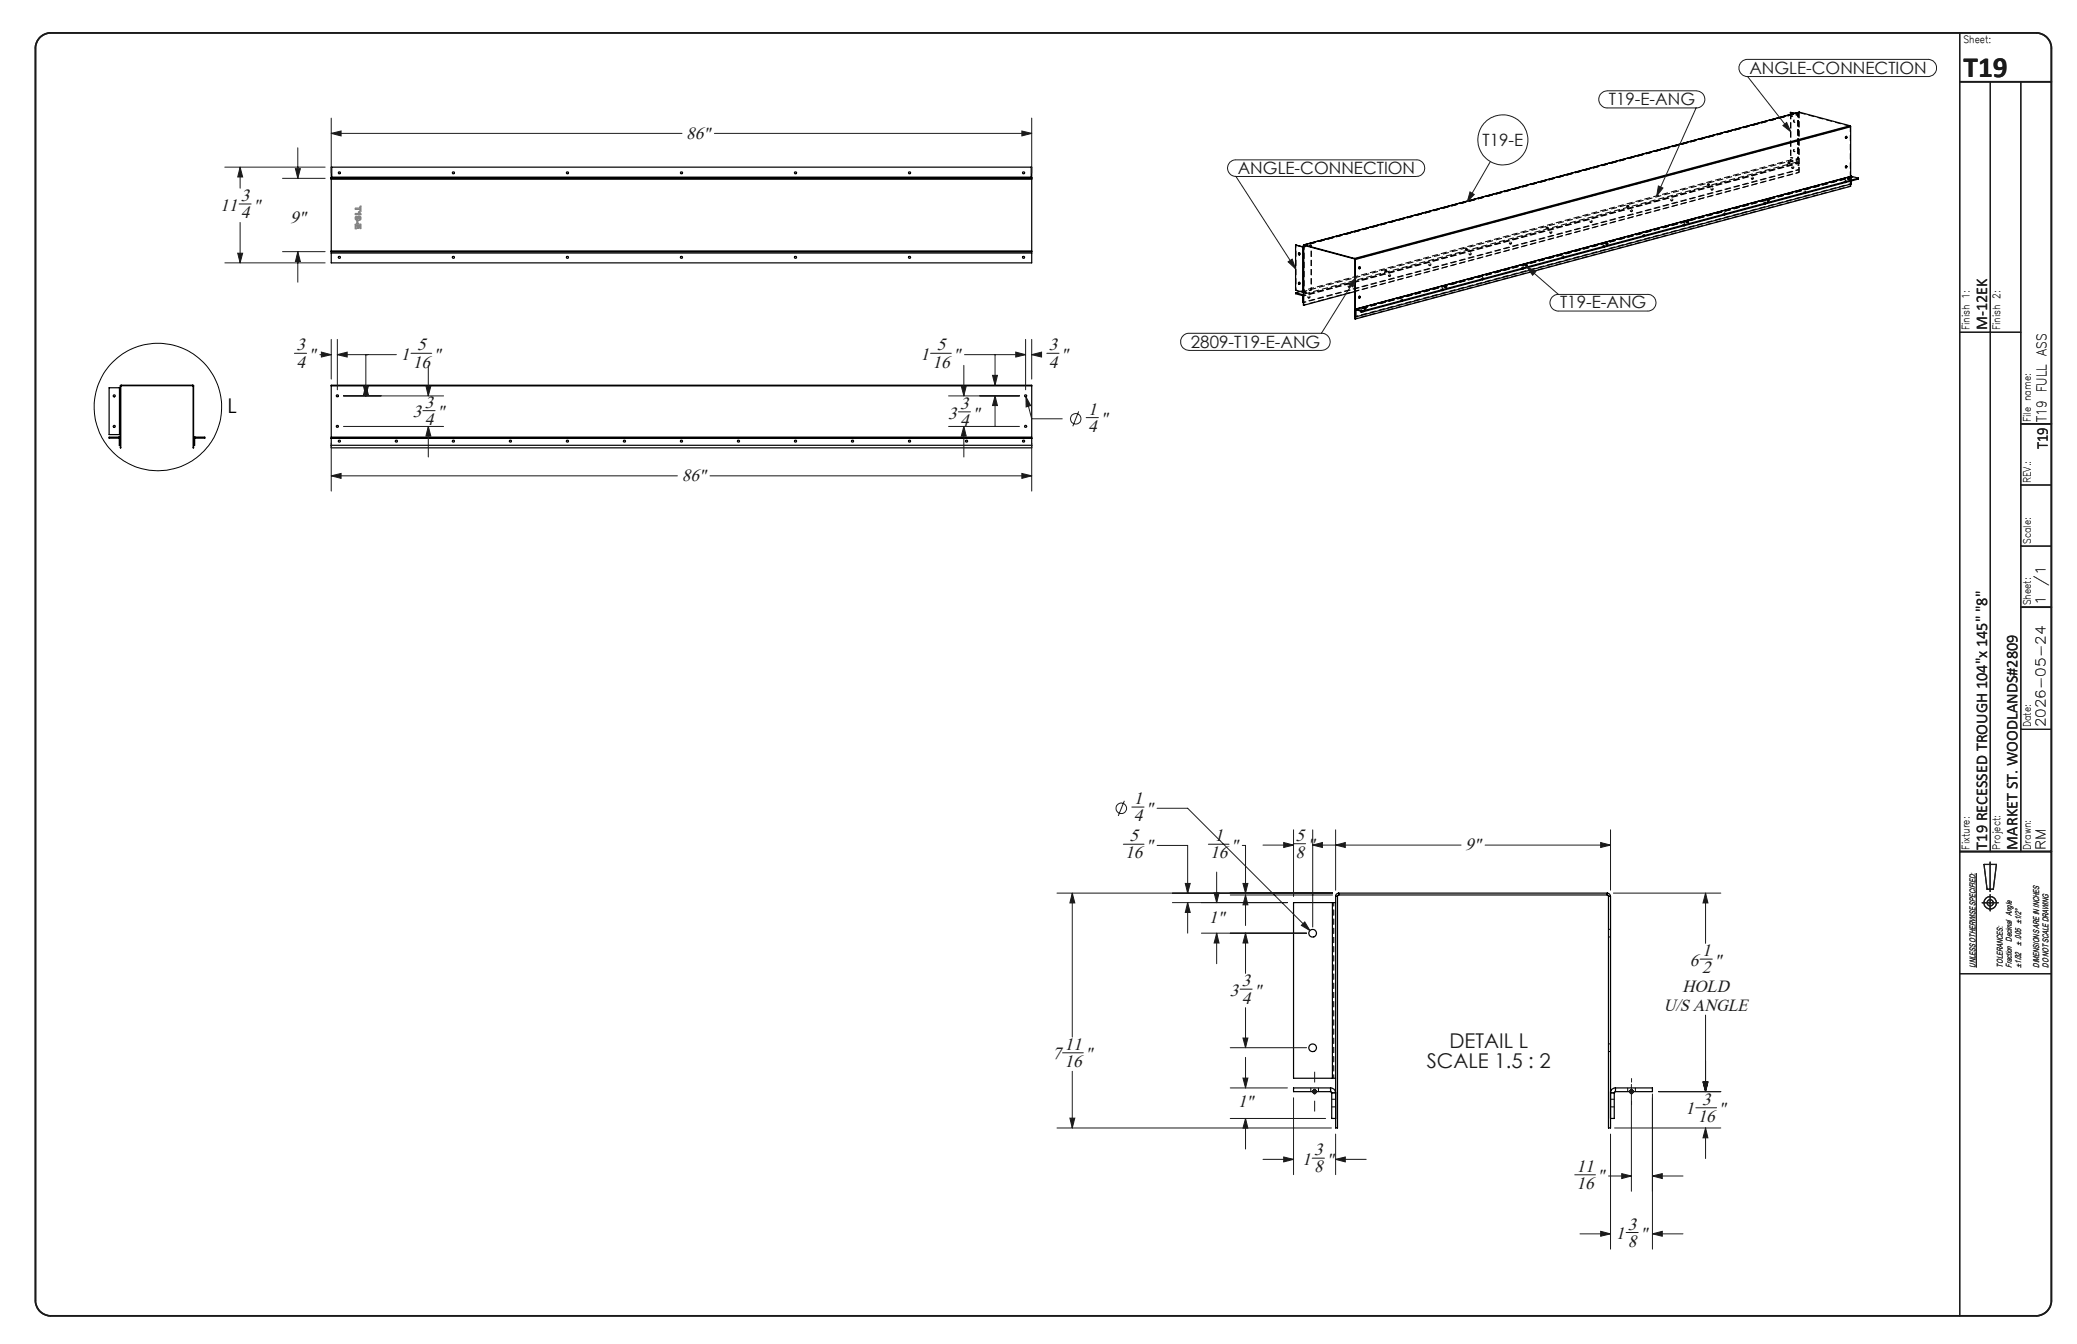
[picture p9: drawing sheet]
<svg xmlns="http://www.w3.org/2000/svg" width="432mm" height="279mm" viewBox="0 0 432 279" stroke-linecap="round" stroke-linejoin="round" font-family="sans-serif">
<g fill="none" stroke="#191924" stroke-width=".21">
<path d="M332.7 19.6l.1-.1a1.82 1.82 0 0 1 1.4-.6h18.4a1.78 1.78 0 0 1 1.8 1.8 1.78 1.78 0 0 1-1.8 1.7h-18.4a1.81 1.81 0 0 1-1.5-2.8zM361.8 13.1a1.78 1.78 0 0 1 1.5-.8h37.5a1.78 1.78 0 0 1 1.8 1.8 1.78 1.78 0 0 1-1.8 1.8h-37.5a1.81 1.81 0 0 1-1.5-2.8zM363.3 15.9l9 11.5M46.7 34.7h20.9M49.9 34.7l.5 2.1h-1zM49.9 34.7v4.4M58.7 37.1h8.9M61.4 35.1h1l-.5 2zM61.9 30.7v6.4M68.9 27.7l2-.5v1.1zM68.9 24.6v11.4M68.9 27.7h72.9"/>
<path d="M148.5 27.7h66M212.4 27.2l2.1 .5-2.1 .6zM214.5 24.6v11.4M255.7 33.7l1.1-.5h37.7a1.73 1.73 0 0 1 1.7 1.8 1.73 1.73 0 0 1-1.7 1.7h-37.6a1.75 1.75 0 0 1-1.6-1.1 1.75 1.75 0 0 1 .4-1.9zM256.9 36.7l12.4 19.2M305.6 39.9l.9 .5-1.5 1.5zM309.8 33.6l-4.8 8.3M344.8 38.7l.9 .4-1.3 1.6zM352.6 22.4l-8.2 18.3M370.7 26.1l.7-.6 .9 1.9zM46.7 54.6h20.9M49.4 52.6h1l-.5 2z"/>
<path d="M49.7 42.4h2.5M49.9 46.2v8.4M58.7 52.3h8.9M61.9 52.3l.5 2.1h-1zM61.9 52.3v6.4M267.8 54.4l.8-.5 .7 2zM280.4 59.1l1.5-1.4-.6 2zM281.9 57.7l-7.2 11.6M317.4 55.5l1.9 .9-.7 .8zM317.4 55.5l6.6 5.7M61.2 73.4h2.5M66.5 73.7h2.4"/>
<path d="M66.8 73.2l2.1 .5-2.1 .5zM68.9 70.6v8.2M70.1 73.7l2.1-.5v1zM70.1 70.6v10.4M70.1 73.7h12.3M76.1 73.7v8.6M85.4 73.4h4.3M89 76v6.3M193.5 73.4h4.3M200.4 76v6.3M200.5 73.7h12.7M206.3 78h1.1l-.5 2.1z"/>
<path d="M206.9 73.7v6.4M211.2 73.2l2 .5-2 .5zM213.2 70.6v10.4M214.5 73.7l2-.5v1zM214.5 73.7h1.9M214.5 70.6v8.2M217.6 73.4h2.6M246 69.8l1-.5h27.7a1.78 1.78 0 0 1 1.8 1.8 1.78 1.78 0 0 1-1.8 1.7h-27.5a1.78 1.78 0 0 1-1.6-1.1 1.78 1.78 0 0 1 .4-1.9zM322.7 61.8a1.63 1.63 0 0 1 1.3-.6h18.5a1.73 1.73 0 0 1 1.8 1.7 1.73 1.73 0 0 1-1.8 1.8h-18.5a1.73 1.73 0 0 1-1.6-1 1.73 1.73 0 0 1 .3-1.9zM68.9 98.9l2-.5v1zM68.9 92.1v10M68.9 98.9h71.9"/>
<path d="M71.4 82.3h20.8M71.4 88.7h20.8M75.6 80.3h1l-.5 2zM76.1 80.1l.5 2h-1zM87.9 85.4h2.6M88.5 80.3h1.1l-.6 2zM89 88.7l.6 2h-1.1zM89 88.7v6.3M147.6 98.9h66.9M197.2 82.3h14.7M197.2 88.7h14.7M199.2 85.6h2.6"/>
<path d="M199.8 80.3h1.1l-.5 2zM200.4 88.7l.5 2h-1.1zM200.4 88.7v6.3M206.9 82.3l.5 2h-1.1zM206.9 82.3v6.4M212.4 98.4l2.1 .5-2.1 .5zM213.3 82.5l1 1.8-1 .3zM213.3 82.5l1.2 4.6h6.3M214.5 92.1v10M224.3 85.5l-1.3 3.1M225.8 86.8h2.6M233.5 175.5h4.3"/>
<path d="M233.8 166.5l-1.3 3.1M235.3 167.8h2.5M240.6 175.8h6.3v9.9M240.6 168h6.3l25.4 25.5M251.2 175.5h4.3M258.3 175.8h.6v9.9M262.6 175.7h6.3M266.9 175.2l2 .5-2 .5zM268.9 175.4h2.5M268.9 172.5v13.9M272.9 175.7l2-.5v1zM272.9 175.7h30.8"/>
<path d="M272.9 172.5v20.2M277.7 175.7l2-.5v1zM277.7 172.5v12.6M308.8 175.7h26M332.8 175.2l2 .5-2 .5zM334.8 172.5v12.6M219.7 185.7h57.3M222.9 185.7l.5 2h-1zM222.9 185.7v29.9M243.7 187.6h24M246.4 183.7h1l-.5 2zM246.9 187.6l.5 2.1h-1z"/>
<path d="M246.9 187.6v6.4M249.8 194h21.8M252.4 185.6h1l-.5 2zM252.9 194l.5 2h-1zM252.9 181.3v6.3M252.9 194v6.3M255.8 186.1h21.2M258.4 183.7h1l-.5 2zM258.9 186.1l.5 2h-1zM258.9 194l.5 2h-1zM258.9 186.1v6.3M258.9 194v8.4"/>
<path d="M271.3 191.7l1 1.8-1.8-1.1zM335.4 185.7h22.4M353.4 199.4h2.6M354.6 185.7l.5 2h-1.1zM354.6 185.7v10.4M410.9 181.5v19.6M220.9 218.9h4.3M255.8 217.8h15.8M257.8 205.6h2.5M258.4 215.8h1l-.5 2zM258.9 209.5v8.3M258.9 219.8v6.4"/>
<path d="M354.6 211v15.9M219.7 234.5h57.1M222.4 232.4h1l-.5 2.1zM222.9 222.7v11.8M255.8 226.2h11.9M255.8 232.5h19.8M258.4 224.1h1l-.5 2.1zM258.9 232.5l.5 2h-1zM258.9 232.5v6.4M268.9 228.2v16M277.7 235.8v8.4M334.8 235.8v23.9"/>
<path d="M335.7 234.5h22.1M339.2 225.4v22.2M343.5 227.4v32.3M344.8 226.9h13M352.6 230.3h4.3M354 224.9h1.1l-.5 2zM354.6 234.5l.5 2h-1.1zM354.6 234.5v6.3M262.6 241h6.3M266.9 240.5l2 .5-2 .5zM272.8 240.8h2.5M277.7 241l2-.5v1z"/>
<path d="M277.7 241h6.3M327.4 244.2h4.3M328.5 256.5h6.3M332.8 256l2 .5-2 .5zM334.4 244.5h4.8M337.1 244l2.1 .5-2.1 .5zM338.1 256.2h2.5M343.5 256.5l2.1-.5v1zM343.5 244.5l2.1-.5v1zM343.5 256.5h6.4M343.5 244.5h6.4"/>
<circle cx="312.4" cy="29.1" r="5.2"/>
<circle cx="223.6" cy="87.1" r="1.08"/>
<circle cx="233.1" cy="168.1" r="1.09"/>
</g>
<g fill="none" stroke="#191924" stroke-width=".25">
<path d="M407.4 6.8v266.7M413.8 17v160M420.1 17v160M407.4 69.1h12.7M420.1 113.5h6.4M420.1 100.8h6.4M420.1 151.6h6.4M407.4 177h19.1M412.5 179.7h2.5l-.6 5.2h-1.3zM413.7 179.2v6.1M412.1 187.7h3.3M413.7 186v3.4"/>
<path d="M407.4 202.4h19.1"/>
<circle cx="413.7" cy="187.7" r=".66"/>
<circle cx="413.8" cy="187.7" r="1.29"/>
</g>
<path d="M8.2 7.9a3.3 3.3 0 0 1 2.3-1.1h412.8a3.2 3.2 0 0 1 3.2 3.2v260.4a3.2 3.2 0 0 1-3.2 3.1h-412.8a3.2 3.2 0 0 1-3.1-3.1v-260.4a3.2 3.2 0 0 1 .8-2.1zM407.4 17h19.1M420.1 88.1h6.4M420.1 126.2h6.4M407.4 177h19.1" fill="none" stroke="#191924" stroke-width=".35"/>
<g fill="none" stroke="#000" stroke-width=".21" stroke-dasharray="1.3 .6" stroke-dashoffset=".7" stroke-linecap="butt">
<path d="M372.2 33.6v-9.4M372.3 33.4l-103 27.6M372.3 33.6v-9.4M373.8 33.8l-103 27.6M373.8 33.2v-9.4M373.8 33.9l-103 27.6M373.8 35.3l-103 27.6M373.8 33.9v1.4M373.8 33.1v-9.3M373.9 33.2v-9.4M374 34l-103 27.5M374 34v1.3"/>
<path d="M374 35.3l-103 27.6M374 23.4l-103 27.6M374 35.8l-103 27.6M374 23.5l-102.8 27.5M374.1 23.4l-103 27.6M384.6 26.2l-103 27.6M384.7 26.3l-103 27.6M384.7 38.7l-103 27.6M384.7 36.8v1.4M384.9 36.8l-103 27.6M269.4 50.9v9.4M270.9 51.3v9.4"/>
<path d="M271 51.3v9.4M271.1 51.3v9.4M272.6 50.9v9.4M281.8 64.4l102.9-27.6M281.8 65.8l102.9-27.6M282 64.4l102.9-27.6M282 64.4l102.9-27.5"/>
</g>
<g fill="none" stroke="#000" stroke-width=".21" stroke-dasharray="1.3 .6" stroke-linecap="butt">
<path d="M355 38.3v.2M355.4 38.5v-.2M355.8 39.5h.2M356.1 39.1h-.2M364.2 37.2l.1 .1M364.4 36.9l-.1-.1M371.7 33.8v.2M372.2 34v-.2M372.2 24.2h.1M372.2 33.6h.1M372.2 24.2v-.4M372.3 32.7l-.1 .1"/>
<path d="M372.6 35h.1M372.8 34.6h-.1M373 25h-.1M373 31.1h-.1M373 25.4h.1M373 31.5h.1M373.8 33.6l.2 .4M373.8 33.8v.1M373.8 33.6v.2M373.8 33.9l.2 .1M373.8 35.3h.2M373.8 33.1v.1"/>
<path d="M374 23.4v-.1M374 23.5l.1-.1M374 23.5v-.1M374.1 23.3v.1M375.4 39.8l-.2-.1M383.5 37.9l.1 .1M383.5 37.8l.1 .2M383.7 28.7l.1 .1M383.7 34.9h.1M383.7 37.5h-.1M383.8 28.3l-.2 .2 .2 .2M383.8 34.4l-.2 .3 .2 .2"/>
<path d="M383.9 28.3h-.1M383.9 34.5l-.1-.1M384.2 37.1v.2M384.6 37.3v-.2M384.6 26.2l.1 .1M384.6 26.2v-.1M384.7 36.8l.2 .1M384.9 36.6l-.2 .2M384.9 38.2h-.2M384.9 36.8v.1M384.9 36.8v-.2M270.1 52.5l-.1 .1"/>
<path d="M270.1 58.7h-.1M270.1 53h.1M270.1 59.1h.1M271 51.4l.1-.1M271 51.3h.1M280.4 59.7h.1M280.6 59.3h-.1M282.5 55.8l.1 .1M282.6 55.4l-.2 .2 .2 .2M282.7 55.5l-.1-.1M287.9 56.2v.2M288.3 56.4v-.2"/>
<path d="M288.7 57.4l.2 .1M289 57.1l-.1-.1M297.1 55.2h.2M297.4 54.8h-.2M299.9 60h-.1M300.3 59.6v.2M300.8 59.8v-.2M304.7 51.7v.3M305.1 52v-.3M305.5 52.9l.2 .1M305.8 52.6l-.2-.1M308.1 58.1l.1 .1"/>
<path d="M308.1 58l.1 .2M308.3 57.8l-.1-.1M313.9 50.7h.1M314.2 50.3h-.2M316.4 55.9h.2M316.5 55.8l.1 .1M316.7 55.5h-.2M317.1 55.1v.2M317.5 55.3v-.2M321.4 47.3v.2M321.9 47.5v-.2M322.3 48.5h.1"/>
<path d="M322.5 48.1l-.1-.1M324.8 53.6l.2 .1M324.9 53.5l.1 .2M325.1 53.3l-.2-.1M330.7 46.2l.1 .1M330.9 45.8h-.1M333.2 51.4h.2M333.3 51.3l.1 .1M333.5 51h-.2M333.9 50.6v.2M334.3 50.8v-.2M338.2 42.8v.2"/>
<path d="M338.6 43v-.2M339 44h.2M339.3 43.6h-.2M341.6 49.1l.1 .1M341.6 49l.1 .2M341.8 48.8l-.1-.1M347.4 41.7l.2 .1M347.7 41.4l-.2-.1M350 46.9h.1M350 46.8l.1 .1M350.2 46.5h-.1M350.6 46.1v.2"/>
<path d="M351.1 46.3v-.2M358.3 44.6l.2 .1M358.4 44.5l.1 .2M358.6 44.3l-.1-.1M366.7 42.4h.2M366.8 42.3l.1 .1M367 42h-.2M367.4 41.6v.2M367.8 41.8v-.2M375.1 40.2h.2M375.2 40l.1 .2M269.3 60.3h.1"/>
<path d="M270.9 60.7h.1M271 60.7h.1M271.1 60.7h-.1M271.2 60.7v.2M271.6 60.9v-.2M272 61.9l.1 .1M272.2 61.6l-.1-.1M282.5 62h.1M282.6 61.6l-.2 .2 .2 .2M282.7 61.6h-.1M282.9 64.9h.2M283.1 64.6v.1"/>
<path d="M283.2 64.5l-.2-.1M283.2 64.8v-.3l-.2 .2M283.6 64.1v.2M284 64.3v-.2M291.3 62.6l.1 .1M291.3 62.5l.1 .2M291.6 62.2h-.2M299.7 60.4h.1M299.7 60.2l.1 .2M23.7 90.8v.3M24.1 91.1v-.3M24.8 90.8v.3"/>
<path d="M24.8 91.1h.2M24.8 91.9h.2M25 91.5h-.2M25.1 80.2h-.1M25.2 80v.2M40.1 80.2v-.2M40.2 82.5h.1M40.2 88.8h.1M40.3 91.1h.2M40.3 80.2h-.1M40.3 91.9h.2M40.3 82.1h-.1"/>
<path d="M40.3 88.4h-.1M40.5 91.5h-.2M40.6 91.1v-.3M41.2 90.8v.3M41.7 91.1v-.3M278.1 186.3h-.4M278.3 185.7v.4M334.2 186.1v-.4M334.4 194.8h.4M334.8 186.3h-.4M334.8 193.2h-.4M334.4 218.6h.4"/>
<path d="M334.8 217h-.4"/>
</g>
<g fill="none" stroke="#000" stroke-width=".21" stroke-dasharray="1.3 .6" stroke-dashoffset=".4" stroke-linecap="butt">
<path d="M372.3 24.2v-.8M373 23.6l.8 .2M373.1 23.6l.7 .2M383.7 37.9l.1-.1a.17 .17 0 0 0 0-.2 .17 .17 0 0 0-.2 0 .17 .17 0 0 0-.1 .2M384.9 36.9v.7M308.3 58.1h.1a.17 .17 0 0 0 0-.3 .17 .17 0 0 0-.2 0 .17 .17 0 0 0-.1 .2M316.7 55.9l.1-.1a.17 .17 0 0 0 0-.2 .17 .17 0 0 0-.2-.1 .17 .17 0 0 0-.1 .3M325.1 53.6a.17 .17 0 0 0 .1-.3 .17 .17 0 0 0-.3 0 .17 .17 0 0 0 0 .2M333.5 51.4v-.1a.17 .17 0 0 0 .1-.2 .17 .17 0 0 0-.3-.1 .17 .17 0 0 0 0 .3M341.8 49.1h.1a.17 .17 0 0 0 0-.3 .17 .17 0 0 0-.2 0 .17 .17 0 0 0-.1 .2M350.2 46.9l.1-.1a.17 .17 0 0 0 0-.2 .17 .17 0 0 0-.2-.1 .17 .17 0 0 0-.1 .3M358.6 44.7l.1-.1a.17 .17 0 0 0 0-.3 .17 .17 0 0 0-.2 0 .17 .17 0 0 0-.1 .2"/>
<path d="M367 42.4v-.1a.17 .17 0 0 0 .1-.2 .17 .17 0 0 0-.2 0 .17 .17 0 0 0-.1 .2M375.4 40.2v-.1a.17 .17 0 0 0 .1-.2 .17 .17 0 0 0-.3-.1 .17 .17 0 0 0 0 .2M283 64.8l-.2-.1a.16 .16 0 0 1 .1-.2 .16 .16 0 0 1 .2 .1M291.6 62.6v-.1a.17 .17 0 0 0 0-.2 .17 .17 0 0 0-.2 0 .17 .17 0 0 0-.1 .2M299.9 60.4l.1-.1a.17 .17 0 0 0 0-.2 .17 .17 0 0 0-.2-.1 .17 .17 0 0 0-.1 .2M272.5 226.1v.8M274.1 226.9v-.8M276.6 226.1v.8M276.9 227.2h.8M276.9 230.1h.8M277.7 228.5h-.8M334.8 227.2h.8"/>
<path d="M334.8 230.1h.8M335.6 228.5h-.8M335.9 226.9v-.8M338.4 226.1v.8M340 226.9v-.8"/>
</g>
<g fill="none" stroke="#000" stroke-width=".21" stroke-dasharray="1.3 .6" stroke-dashoffset=".5" stroke-linecap="butt">
<path d="M355 38.5h.4h-.4M355.3 38.2l-.3 .1 .3-.1M371.8 34h.4h-.4M372.1 33.7l-.4 .1 .4-.1M374 35.8l-92.3 24.8M384.5 37.3h-.3h.3M288 56.5l.3-.1-.3 .1M288.3 56.2h-.4h.4M300.7 59.7l-.4 .1 .4-.1M304.7 52l.4-.1-.4 .1M305 51.7l-.3 .1 .3-.1M317.5 55.2l-.4 .1 .4-.1"/>
<path d="M321.5 47.5h.4h-.4M321.8 47.2l-.4 .1 .4-.1M334.2 50.7l-.3 .1 .3-.1M338.3 43h.3h-.3M338.6 42.7l-.4 .1 .4-.1M351 46.3h-.4h.4M367.8 41.8h-.4h.4M271.2 61l.4-.1-.4 .1M271.5 60.7h-.3h.3M283.9 64.2l-.3 .1 .3-.1M24.9 90.3v-9.7M24.9 80.6v9.7"/>
<path d="M277 187.6v36.6M277.3 187.6v36.6M277 224.2v-36.6"/>
</g>
<g fill="none" stroke="#000" stroke-width=".21" stroke-dasharray="1.3 .6" stroke-dashoffset=".6" stroke-linecap="butt">
<path d="M355.9 39.4a.16 .16 0 0 0 .2 .1 .16 .16 0 0 0 0-.3 .16 .16 0 0 0-.2 .1v.1M356 39.2a.18 .18 0 0 1-.1 .3 .18 .18 0 0 1-.2-.2 .18 .18 0 0 1 .1-.2h.1l.1 .1M364.2 37.1v.1a.16 .16 0 0 0 .3 0 .16 .16 0 0 0 0-.2 .16 .16 0 0 0-.3 0v.1M364.4 37a.18 .18 0 0 1-.1 .2 .18 .18 0 0 1-.3-.1 .18 .18 0 0 1 .2-.2l.1-.1 .1 .2M372.6 34.9a.16 .16 0 0 0 .3 .1 .16 .16 0 0 0 0-.3 .16 .16 0 0 0-.3 .1v.1M372.8 34.7a.18 .18 0 0 1-.1 .3 .18 .18 0 0 1-.3-.1 .18 .18 0 0 1 .1-.3h.2l.1 .1M373 25h-.1a.21 .21 0 0 0-.1 .4 .21 .21 0 0 0 .4-.1 .21 .21 0 0 0-.2-.3M373 31.1h-.1a.21 .21 0 0 0-.1 .4 .21 .21 0 0 0 .4-.1 .21 .21 0 0 0-.2-.3M373.1 25h-.1a.21 .21 0 0 0-.1 .3 .21 .21 0 0 0 .4 0 .21 .21 0 0 0-.2-.3M373.1 31.1h-.1a.21 .21 0 0 0-.1 .4 .21 .21 0 0 0 .4-.1 .21 .21 0 0 0-.2-.3M375.3 39.9a.18 .18 0 0 1-.1 .2 .18 .18 0 0 1-.2-.1 .18 .18 0 0 1 .1-.2h.1l.1 .1M383.7 37.7a.18 .18 0 0 1-.1 .2 .18 .18 0 0 1-.3-.1 .18 .18 0 0 1 .2-.3h.1l.1 .2"/>
<path d="M280.4 59.6a.16 .16 0 0 0 .3 .1 .16 .16 0 0 0 0-.3 .16 .16 0 0 0-.3 .1v.1M280.6 59.4a.18 .18 0 0 1-.1 .3 .18 .18 0 0 1-.3-.1 .18 .18 0 0 1 .1-.3h.2l.1 .1M288.8 57.3v.1a.16 .16 0 0 0 .3 0 .16 .16 0 0 0 0-.2 .16 .16 0 0 0-.3 0v.1M289 57.2a.18 .18 0 0 1-.2 .2 .18 .18 0 0 1-.2-.1 .18 .18 0 0 1 .1-.2l.2-.1 .1 .2M297.2 55.1a.16 .16 0 0 0 .2 .1 .16 .16 0 0 0 0-.3 .16 .16 0 0 0-.2 .1v.1M297.3 54.9a.18 .18 0 0 1-.1 .3 .18 .18 0 0 1-.2-.1 .18 .18 0 0 1 .1-.3h.2v.1M305.6 52.8v.1a.16 .16 0 0 0 .2 0 .16 .16 0 0 0 0-.2 .16 .16 0 0 0-.2 .1M305.7 52.7a.18 .18 0 0 1-.1 .2 .18 .18 0 0 1-.2-.1 .18 .18 0 0 1 .1-.2l.1-.1 .1 .2M308.3 57.9a.18 .18 0 0 1-.2 .2 .18 .18 0 0 1-.2-.1 .18 .18 0 0 1 .1-.2l.2-.1 .1 .2M313.9 50.6h.1a.16 .16 0 0 0 .2 .1 .16 .16 0 0 0 0-.3 .16 .16 0 0 0-.2 .1l-.1 .1M314.1 50.5a.18 .18 0 0 1-.1 .2 .18 .18 0 0 1-.3-.1 .18 .18 0 0 1 .2-.3h.1l.1 .2M316.6 55.6a.18 .18 0 0 1-.1 .3 .18 .18 0 0 1-.2-.2 .18 .18 0 0 1 .1-.2h.2v.1"/>
<path d="M322.3 48.3v.1a.16 .16 0 0 0 .3 .1 .16 .16 0 0 0 0-.3 .16 .16 0 0 0-.3 .1M322.5 48.2a.18 .18 0 0 1-.1 .2 .18 .18 0 0 1-.3-.1 .18 .18 0 0 1 .2-.2h.1l.1 .1M325 53.4a.18 .18 0 0 1-.1 .2 .18 .18 0 0 1-.2-.1 .18 .18 0 0 1 .1-.2l.1-.1 .1 .2M330.7 46.1v.1a.16 .16 0 0 0 .3 0 .16 .16 0 0 0 0-.2 .16 .16 0 0 0-.3 0v.1M330.9 46a.18 .18 0 0 1-.2 .2 .18 .18 0 0 1-.2-.1 .18 .18 0 0 1 .1-.3h.2l.1 .2M333.4 51.1a.18 .18 0 0 1-.1 .3 .18 .18 0 0 1-.2-.1 .18 .18 0 0 1 .1-.3h.1l.1 .1M339.1 43.8v.1a.16 .16 0 0 0 .3 .1 .16 .16 0 0 0 0-.3 .16 .16 0 0 0-.3 .1M339.2 43.7a.18 .18 0 0 1-.1 .3 .18 .18 0 0 1-.2-.2 .18 .18 0 0 1 .1-.2h.2v.1M341.8 48.9a.18 .18 0 0 1-.1 .2 .18 .18 0 0 1-.3-.1 .18 .18 0 0 1 .2-.2l.1-.1 .1 .2M347.5 41.6v.1a.16 .16 0 0 0 .2 0 .16 .16 0 0 0 0-.2 .16 .16 0 0 0-.2 0v.1M347.6 41.5a.18 .18 0 0 1-.1 .2 .18 .18 0 0 1-.2-.1 .18 .18 0 0 1 .1-.2l.1-.1 .1 .2M350.2 46.6a.18 .18 0 0 1-.1 .3 .18 .18 0 0 1-.3-.1 .18 .18 0 0 1 .1-.3h.2l.1 .1"/>
<path d="M358.6 44.4a.18 .18 0 0 1-.2 .2 .18 .18 0 0 1-.2-.1 .18 .18 0 0 1 .1-.2l.2-.1 .1 .2M366.9 42.2a.18 .18 0 0 1-.1 .2 .18 .18 0 0 1-.2-.1 .18 .18 0 0 1 .1-.3h.2v.2M272 61.8v.1a.16 .16 0 0 0 .3 0 .16 .16 0 0 0 0-.2 .16 .16 0 0 0-.3 0v.1M272.2 61.7a.18 .18 0 0 1-.1 .2 .18 .18 0 0 1-.3-.1 .18 .18 0 0 1 .2-.2l.1-.1 .1 .2M291.5 62.4a.18 .18 0 0 1-.1 .2 .18 .18 0 0 1-.3-.1 .18 .18 0 0 1 .2-.2l.1-.1 .1 .2M299.9 60.1a.18 .18 0 0 1-.1 .3 .18 .18 0 0 1-.3-.2 .18 .18 0 0 1 .2-.2h.1l.1 .1"/>
</g>
<g fill="none" stroke="#000" stroke-width=".21" stroke-dasharray="1.3 .6" stroke-dashoffset=".8" stroke-linecap="butt">
<path d="M372.2 32.8l1.6 .4M372.3 33.2l1.5 .4M372.3 33.4l1.5 .4M372.3 32.7l1.5 .4M373.8 23.8l-1.6 .4M373.8 33.2l-1.6 .4M373.8 33.2l-1.5 .4M373.8 23.8l-1.5 .4M384.7 36.7v1.6M386.4 37.2l-1.5-.4M271 51.3l1.6-.4M271.1 51.3l1.5-.4"/>
<path d="M269.4 60.3l1.5 .4M271 60.7l1.6-.4M271.1 60.7l1.5-.4"/>
</g>
<path d="M372.3 33.2l-102 27.4M374 35.8v-12.4M374 35.8v-12.3M384.7 26.3v12.4" fill="none" stroke="#000" stroke-width=".21" stroke-dasharray="1.3 .6" stroke-dashoffset=".2" stroke-linecap="butt"/>
<path d="M374.1 23.4l10.5 2.8" fill="none" stroke="#000" stroke-width=".21" stroke-dasharray="1.3 .6" stroke-dashoffset="-.1" stroke-linecap="butt"/>
<path d="M270.1 52.6l.2 .1-.1 .3M270.1 58.7l.2 .1-.1 .3" fill="none" stroke="#000" stroke-width=".21" stroke-dasharray="1.3 .6" stroke-dashoffset=".3" stroke-linecap="butt"/>
<path d="M373.8 33.6l-102.8 27.6" fill="none" stroke="#000" stroke-width=".21" stroke-dasharray="1.3 .6" stroke-dashoffset="-.2" stroke-linecap="butt"/>
<g fill="none" stroke="#000" stroke-width=".25">
<path d="M68.9 36.9v.2M68.9 37.1v.2M68.9 36.9v.2l.1-.1M68.9 36.9v-2.2h145.6v2.2M68.9 37.3v14.9M68.9 37.1h145.6M68.9 37.3h145.6M68.9 36.9h.1M69 36.9v.1M69 34.7v2.2M69 36.8h145.4M69 37h2.2v.1"/>
<path d="M214.3 37h-2.1v.1M214.4 36.9l-.1 .1M214.4 36.9h.1M214.4 34.7v2.2M214.5 36.9v.2M214.5 37.1v.2M214.5 36.9l-.1 .2-.1-.1M214.5 37.3v14.9M372.2 23.4v.4M372.2 23.4l.8 .2M372.2 23.4l.9 .2M374 23.3h.1"/>
<path d="M374.1 23.3l-103.1 27.6M374.1 23.3l10.5 2.8M383.7 37.9l-.1 .1M383.9 28.4l-.1 .4M383.9 34.5l-.1 .4M384.1 37.1h.5zM384.6 26.1l.1 .3M384.6 26.1l-103 27.6M384.7 26.4l-102.9 27.5M384.7 26.4v10.3M384.7 38.3v.4l-102.9 27.6M384.9 37.6v.6l-103 27.7"/>
<path d="M384.9 36.7l-103 27.5M384.9 36.7l1.5 .3M386.4 37v.2l-103 27.6M386.4 37l-103 27.6M68.9 52.3v.3M68.9 52.2v.1M68.9 52.6v2h145.6v-2M68.9 52.6h145.6M68.9 52.2h145.6M68.9 52.3h145.6M214.5 52.3v.3M214.5 52.2v.1"/>
<path d="M269.3 50.9v9.4l1.6 .4M269.3 50.9l1.6 .5M269.3 50.9l1.6 .4M270.1 52.6l.1 .4M270.1 58.7l.1 .4M270.9 51.4v9.3M270.9 51.3v.1M271 51v12.5M271 51v.1M271 51.1v12.4M271.1 50.9l-.1 .1M271.1 51l-.1 .1"/>
<path d="M271.1 50.9l10.5 2.8M271.1 51l10.5 2.8M271.1 50.9v.1M271.2 51l-.2 .1M281.6 53.7l.2 .2M281.6 53.8l.1 .1M281.6 53.7v.1M281.7 53.9h.1M281.7 53.9l.1 12.4M281.8 53.9v12.4M282.7 55.5v.2l-.1 .1M300.3 59.6l.4-.1z"/>
<path d="M308.3 58.1l-.1 .1M316.6 55.9h.1M317.1 55.1h.4zM325 53.7h-.1M333.4 51.4h-.1M333.9 50.6h.4zM341.8 49.2h-.1M350.2 46.9l-.1 .1M350.7 46.1h.3zM358.6 44.7h-.1M367 42.4l-.1 .1M367.4 41.6h.4z"/>
<path d="M375.4 40.2h-.2M269.3 60.9l1.5 .3M269.3 60.9v.2l1.5 .4M270.3 60.6l-1 .3M270.8 61.2l.2 .3h-.2M270.8 61.5h.1M270.8 61.2v.3M270.8 61.5v1.4h.2M270.9 60.7h.1M271 61.2h-.2M281.7 60.6l-10.7 2.9M281.8 65.8l.1 .1"/>
<path d="M281.9 64.5v1.4M281.9 64.2l-.1 .1 .1 .2M281.9 64.4v.1M281.9 64.4l1.5 .4M281.9 64.2v.2M281.9 64.2l1.5 .4M282 64.5h-.1M282.7 61.6l-.1 .4M283 64.7v.2l.2-.1M283.1 64.7l-.1 .2M283.4 64.6v.2M283.6 64.1h.4z"/>
<path d="M291.4 62.7h.1M299.9 60.4h-.1M24.7 90.9l.3 .1-.2 .1M24.7 91.1h.1M24.7 90.9h-2v.2h2M24.7 90.9v.2M24.8 91.1v1.5h.2M24.8 80.6h.2M24.8 90.3h.2M24.8 80.6h-2.1v9.7h2.1M24.8 80.6v9.7M25 80.2h.1"/>
<path d="M25 80.2v12.9h.1v-12.9M25.2 80.2h-.1M25.2 80.1l-.2 .1M25.2 80.2h14.9M25.2 80.1h14.9M25.2 80.1v.1M40.1 80.2h.1M40.1 80.1l.2 .1M40.1 80.1v.1M40.1 80.2h.2M40.1 80.2v12.9h.2v-12.9M40.5 91.1v1.5h-.2"/>
<path d="M40.5 91.1h.1M40.5 90.9l-.2 .2h.2M40.5 90.9h2.1v.2h-2.1M40.5 90.9v.2M68.9 91.1h.1M68.9 80.2v-.1h145.6v.1M68.9 91.1h145.6M68.9 90.9h145.6M68.9 80.2v12.9h145.6v-12.9M68.9 92.6h145.6M68.9 80.2h145.6M214.5 91.1h.1"/>
<path d="M277 187.6h.7M277 187.6h-8.1v36.6h8.1M277 187.6v36.6M277.7 186.3v48.2h.4v-48.2M277.7 186.3h.4M278.3 186.1l-.2 .2M278.3 185.7a.66 .66 0 0 0-.6 .6M278.3 185.7v.4M278.3 186.1h55.9M278.3 185.7h55.9M334.2 186.1l.2 .2M334.2 185.7a.73 .73 0 0 1 .6 .6"/>
<path d="M334.2 185.7v.4M334.4 186.3v48.2h.4v-48.2M334.4 186.3h.4M276.6 226.2a1.02 1.02 0 0 1 1.1 1h-.8M276.6 226.9l.3 .3M276.6 226.2h-7.7v.7h7.7M276.6 226.2v.7M276.9 227.2v5.3h.8M277 224.2h.7M335.6 227.2v5.3h-.8M335.8 226.9l-.2 .3M335.8 226.2a.97 .97 0 0 0-1 1h.8"/>
<path d="M335.8 226.2h7.7v.7h-7.7M335.8 226.2v.7"/>
<circle cx="70.5" cy="35.9" r=".22"/>
<circle cx="94.3" cy="35.9" r=".22"/>
<circle cx="118" cy="35.9" r=".22"/>
<circle cx="141.7" cy="35.9" r=".22"/>
<circle cx="165.4" cy="35.9" r=".22"/>
<circle cx="189.1" cy="35.9" r=".22"/>
<circle cx="212.8" cy="35.9" r=".22"/>
<circle cx="383.8" cy="28.6" r=".18"/>
<circle cx="383.8" cy="34.7" r=".18"/>
<circle cx="70.6" cy="53.5" r=".22"/>
<circle cx="94.3" cy="53.5" r=".22"/>
<circle cx="118" cy="53.5" r=".22"/>
<circle cx="141.7" cy="53.5" r=".22"/>
<circle cx="165.4" cy="53.5" r=".22"/>
<circle cx="189.1" cy="53.5" r=".22"/>
<circle cx="212.8" cy="53.5" r=".22"/>
<circle cx="270" cy="58.9" r=".19"/>
<circle cx="270" cy="52.8" r=".19"/>
<circle cx="282.6" cy="55.7" r=".18"/>
<circle cx="282.6" cy="61.8" r=".18"/>
<circle cx="23.8" cy="88.6" r=".22"/>
<circle cx="23.8" cy="82.3" r=".22"/>
<circle cx="70.1" cy="88.6" r=".22"/>
<circle cx="70.1" cy="82.3" r=".22"/>
<circle cx="70.6" cy="91.7" r=".22"/>
<circle cx="82.4" cy="91.7" r=".22"/>
<circle cx="94.3" cy="91.7" r=".22"/>
<circle cx="106.1" cy="91.7" r=".22"/>
<circle cx="118" cy="91.7" r=".22"/>
<circle cx="129.8" cy="91.7" r=".22"/>
<circle cx="141.7" cy="91.7" r=".22"/>
<circle cx="153.5" cy="91.7" r=".22"/>
<circle cx="165.4" cy="91.7" r=".22"/>
<circle cx="177.2" cy="91.7" r=".22"/>
<circle cx="189.1" cy="91.7" r=".22"/>
<circle cx="200.9" cy="91.7" r=".22"/>
<circle cx="212.8" cy="91.7" r=".22"/>
<circle cx="213.2" cy="82.3" r=".22"/>
<circle cx="213.2" cy="88.6" r=".22"/>
<circle cx="272.9" cy="194" r=".8"/>
<circle cx="272.9" cy="217.8" r=".8"/>
</g>
<circle cx="32.8" cy="84.6" r="13.3" fill="none" stroke="#000" stroke-width=".21"/>
<path d="M272.8 226.9h1M272.9 226.6l.7 .7M273.3 226.4v1M273.6 226.6l-.7 .7M338.7 226.9h1M338.8 226.6l.7 .7M339.2 226.4v1M339.5 226.6l-.7 .7" fill="none" stroke="#191924" stroke-width=".5"/>
<g fill="none" stroke="#808080" stroke-width=".25">
<path d="M73.9 46.6h1.1v.9l-.2-.1v-.5h-.2l-.1 .6-.1-.1v-.5h-.4v.6l-.1 .1zM73.9 43.3h.9v-.4h.2v1h-.2v-.4h-.9zM73.9 44.4h.8l-.2-.4 .3 .2a.21 .21 0 0 1 .2 .2 .21 .21 0 0 1-.1 .2h-1zM73.9 45.1l.1-.1a.16 .16 0 0 1 .2 .2 .16 .16 0 0 1-.2 .1v.2a.16 .16 0 0 0 .2 .1 .16 .16 0 0 0 .2-.1 .16 .16 0 0 0-.1-.2l.1-.3h.4a.51 .51 0 0 1 .1 .7 .51 .51 0 0 1-.7 .1 .47 .47 0 0 1-.3-.7zM74.2 46h.2v.5l-.2-.1z"/>
<circle cx="74.7" cy="45.3" r=".2"/>
</g>
<path d="M273.3 231.1v-8.3" fill="none" stroke="#191924" stroke-width=".21" stroke-dasharray="15.2 1.3 1.3 1.3" stroke-dashoffset="13" stroke-linecap="butt"/>
<path d="M339.2 229.7v-5.5" fill="none" stroke="#191924" stroke-width=".21" stroke-dasharray="15.2 1.3 1.3 1.3" stroke-dashoffset="14.4" stroke-linecap="butt"/>
<g fill="#191924">
<path d="M305.6 39.9l.9 .5-1.5 1.5zM317.4 55.5l1.9 .9-.7 .8zM267.8 54.4l.8-.5 .7 2zM280.4 59.1l1.5-1.4-.6 2zM344.8 38.7l.9 .4-1.3 1.6zM370.7 26.1l.7-.6 .9 1.9z"/>
<path d="M70.1 73.7l2.1-.5v1zM66.8 73.2l2.1 .5-2.1 .5zM88.5 80.3h1.1l-.6 2zM89 88.7l.6 2h-1.1zM75.6 80.3h1l-.5 2zM76.1 80.1l.5 2h-1zM211.2 73.2l2 .5-2 .5zM214.5 73.7l2-.5v1zM199.8 80.3h1.1l-.5 2zM200.4 88.7l.5 2h-1.1zM206.9 82.3l.5 2h-1.1zM206.3 78h1.1l-.5 2.1zM213.3 82.5v2.1l1-.3zM68.9 98.9l2-.5v1zM212.4 98.4l2.1 .5-2.1 .5zM354 224.9h1.1l-.5 2zM354.6 234.5l.5 2h-1.1zM343.5 256.5l2.1-.5v1zM332.8 256l2 .5-2 .5zM332.8 175.2l2 .5-2 .5zM277.7 175.7l2-.5v1zM222.9 185.7l.5 2h-1zM222.4 232.4h1l-.5 2.1zM258.4 183.7h1l-.5 2zM258.9 186.1l.5 2h-1zM354 224.9h1.1l-.5 2zM354.6 185.7l.5 2h-1.1zM246.9 187.6l.5 2.1h-1zM246.4 183.7h1l-.5 2zM271.3 191.7l-.8 .7 1.8 1.1zM252.4 185.6h1l-.5 2zM252.9 194l.5 2h-1zM258.9 194l.5 2h-1zM258.4 215.8h1l-.5 2zM272.9 175.7l2-.5v1zM266.9 175.2l2 .5-2 .5zM266.9 240.5l2 .5-2 .5zM277.7 241l2-.5v1zM258.4 224.1h1l-.5 2.1zM258.9 232.5l.5 2h-1zM212.4 27.2l2.1 .5-2.1 .6zM68.9 27.7l2-.5v1.1zM61.4 35.1h1l-.5 2zM61.9 52.3l.5 2.1h-1zM49.4 52.6h1l-.5 2zM49.9 34.7l.5 2.1h-1z"/>
<path d="M337.1 244l2.1 .5-2.1 .5zM343.5 244.5l2.1-.5v1z"/>
</g>
<text font-size="6.1" fill="#191924" x="408.2" y="16.1">T19</text>
<text font-size="4.2" x="47.3" y="85.8">L</text>
<g font-size="4.2" fill="#191924">
<text x="296.6" y="222">SCALE 1.5 : 2</text>
<text x="301.3" y="217.8">DETAIL L</text>
</g>
<g font-size="3.7" fill="#191924">
<text x="142.7" y="28.8">86&quot;</text>
<text x="50.1" y="41.8">3</text>
<text x="45.8" y="43.8">11</text>
<text x="50.1" y="45.4">4</text>
<text x="52.6" y="43.8">&quot;</text>
<text x="60.3" y="46.4">9&quot;</text>
<text x="61.6" y="72.8">3</text>
<text x="61.6" y="76.4">4</text>
<text x="64.1" y="74.8">&quot;</text>
<text x="83.3" y="74.8">1</text>
<text x="85.8" y="76.4">16</text>
<text x="86.7" y="72.8">5</text>
<text x="90.1" y="74.8">&quot;</text>
<text x="191.3" y="74.8">1</text>
<text x="193.9" y="76.4">16</text>
<text x="194.8" y="72.8">5</text>
<text x="198.2" y="74.8">&quot;</text>
<text x="218" y="72.8">3</text>
<text x="218" y="76.4">4</text>
<text x="220.6" y="74.8">&quot;</text>
<text x="85.8" y="86.8">3</text>
<text x="88.3" y="88.4">4</text>
<text x="88.3" y="84.8">3</text>
<text x="90.9" y="86.8">&quot;</text>
<text x="197.1" y="87">3</text>
<text x="199.6" y="85">3</text>
<text x="199.6" y="88.6">4</text>
<text x="202.2" y="87">&quot;</text>
<text x="226.2" y="89.8">4</text>
<text x="226.2" y="86.2">1</text>
<text x="228.8" y="88.2">&quot;</text>
<text x="141.7" y="100">86&quot;</text>
<text x="235.7" y="167.1">1</text>
<text x="235.7" y="170.8">4</text>
<text x="238.2" y="169.1">&quot;</text>
<text x="233.9" y="178.5">16</text>
<text x="234.8" y="174.9">5</text>
<text x="238.2" y="176.9">&quot;</text>
<text x="251.6" y="178.5">16</text>
<text x="252.5" y="174.9">1</text>
<text x="255.9" y="176.9">&quot;</text>
<text x="269.3" y="174.8">5</text>
<text x="269.3" y="178.4">8</text>
<text x="271.8" y="176.8">&quot;</text>
<text x="304.6" y="176.8">9&quot;</text>
<text x="251.3" y="191.9">1&quot;</text>
<text x="351.3" y="200.8">6</text>
<text x="353.8" y="202.4">2</text>
<text x="353.8" y="198.8">1</text>
<text x="356.4" y="200.8">&quot;</text>
<text x="255.7" y="207">3</text>
<text x="258.2" y="208.6">4</text>
<text x="258.2" y="205">3</text>
<text x="260.7" y="207">&quot;</text>
<text x="349.8" y="206.3">HOLD</text>
<text x="345.9" y="210.2">U/S ANGLE</text>
<text x="218.8" y="220.2">7</text>
<text x="221.3" y="218.2">11</text>
<text x="221.3" y="221.8">16</text>
<text x="225.6" y="220.2">&quot;</text>
<text x="257.3" y="230">1&quot;</text>
<text x="350.4" y="231.6">1</text>
<text x="353" y="233.3">16</text>
<text x="353.8" y="229.7">3</text>
<text x="357.3" y="231.6">&quot;</text>
<text x="270.7" y="242.1">1</text>
<text x="273.2" y="240.1">3</text>
<text x="273.2" y="243.7">8</text>
<text x="275.7" y="242.1">&quot;</text>
<text x="327.8" y="243.6">11</text>
<text x="332.1" y="245.6">&quot;</text>
<text x="327.8" y="247.2">16</text>
<text x="335.9" y="257.6">1</text>
<text x="338.4" y="255.6">3</text>
<text x="341" y="257.6">&quot;</text>
<text x="338.4" y="259.2">8</text>
</g>
<g font-size="3.5" fill="#191924">
<text x="363.7" y="15.3">ANGLE-CONNECTION</text>
<text x="334.5" y="21.8">T19-E-ANG</text>
<text x="308.2" y="30.3">T19-E</text>
<text x="257.3" y="36.1">ANGLE-CONNECTION</text>
<text x="324.3" y="64.1">T19-E-ANG</text>
<text x="247.6" y="72.3">2809-T19-E-ANG</text>
</g>
<g font-size="3.4" fill="#191924">
<text x="413.1" y="68.7" transform="rotate(-90 413.1 68.7)">M-12EK</text>
<text x="425.7" y="93.4" transform="rotate(-90 425.7 93.4)">T19</text>
<text x="413.1" y="176.6" transform="rotate(-90 413.1 176.6)">T19 RECESSED TROUGH 104&quot;x 145&quot; &quot;8&quot;</text>
<text x="419.4" y="176.6" transform="rotate(-90 419.4 176.6)">MARKET ST. WOODLANDS#2809</text>
</g>
<g font-size="2.8" fill="#191924">
<text x="425.5" y="87.7" transform="rotate(-90 425.5 87.7)">T19 FULL ASS</text>
<text x="425.2" y="125.8" transform="rotate(-90 425.2 125.8)">1</text>
<text x="425.2" y="121.7" transform="rotate(-90 425.2 121.7)">/1</text>
<text x="425.2" y="151.2" transform="rotate(-90 425.2 151.2)">2026-05-24</text>
<text x="425.2" y="176.6" transform="rotate(-90 425.2 176.6)">RM</text>
</g>
<g font-size="2.1" fill="#191924">
<text x="408.2" y="8.9">Sheet:</text>
<text x="409.5" y="68.7" transform="rotate(-90 409.5 68.7)">Finish 1:</text>
<text x="415.8" y="68.7" transform="rotate(-90 415.8 68.7)">Finish 2:</text>
<text x="422.2" y="87.7" transform="rotate(-90 422.2 87.7)">File name:</text>
<text x="422.2" y="100.4" transform="rotate(-90 422.2 100.4)">REV.:</text>
<text x="422.2" y="113.1" transform="rotate(-90 422.2 113.1)">Scale:</text>
<text x="422.2" y="125.8" transform="rotate(-90 422.2 125.8)">Sheet:</text>
<text x="422.2" y="151.2" transform="rotate(-90 422.2 151.2)">Date:</text>
<text x="409.5" y="176.6" transform="rotate(-90 409.5 176.6)">Fixture:</text>
<text x="415.8" y="176.6" transform="rotate(-90 415.8 176.6)">Project:</text>
<text x="422.2" y="176.6" transform="rotate(-90 422.2 176.6)">Drawn:</text>
</g>
<g font-size="1.7" fill="#191924">
<text x="420.2" y="196.6" transform="rotate(-90 420.2 196.6)">± .005 ±1/2°</text>
<text x="410.7" y="201.1" transform="rotate(-90 410.7 201.1)">UNLESS OTHERWISE SPECIFIED:</text>
<text x="416.4" y="201.1" transform="rotate(-90 416.4 201.1)">TOLERANCES:</text>
<text x="418.3" y="201.1" transform="rotate(-90 418.3 201.1)">Fraction Decimal Angle</text>
<text x="420.2" y="201.1" transform="rotate(-90 420.2 201.1)">±1/32</text>
<text x="424" y="201.1" transform="rotate(-90 424 201.1)">DIMENSIONS ARE IN INCHES</text>
<text x="425.9" y="201.1" transform="rotate(-90 425.9 201.1)">DO NOT SCALE DRAWING</text>
</g>
</svg>
